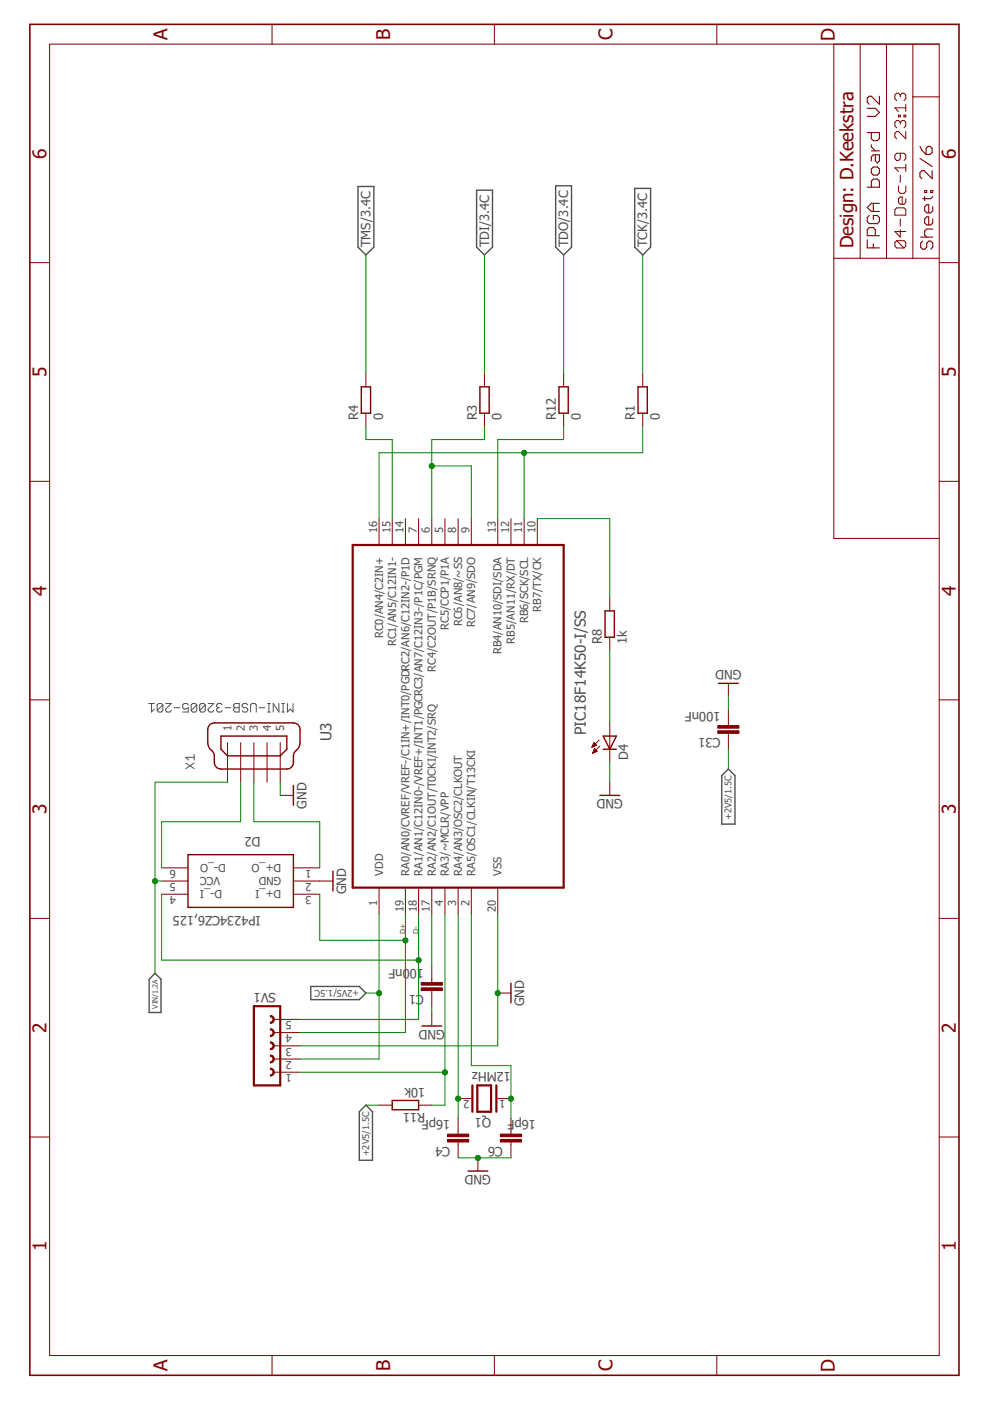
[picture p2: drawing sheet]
<svg xmlns="http://www.w3.org/2000/svg" width="210mm" height="297mm" viewBox="0 0 210 297" stroke-linecap="round" stroke-linejoin="round" font-family="sans-serif">
<g fill="none" stroke="#505050" stroke-width=".21">
<path d="M31.5 149.2h1.2M32.1 149.2v1.8l.6-.7M34.5 149.5l-.3-.3h-.6l-.3 .3v1.1M34.5 149.5v1.1l-.3 .4h-.6l-.3-.4M34.5 149.5l-1.2 1.1M35.1 149.2h1.2l-1.2 1.1v.3l.3 .4h.6l.3-.4M36.9 150.1h1.2M39.9 149.5l-.3-.3h-.6l-.3 .3v.6l.3 .2 .9-.2v.9h-1.2M41.2 160v1.2M41.7 149.5l-.3-.3h-.6l-.3 .3v1.1M41.7 149.5v1.1l-.3 .4h-.6l-.3-.4M41.7 149.5l-1.2 1.1"/>
<path d="M43.5 149.5l-.3-.3h-.6l-.3 .3v1.1M43.5 149.5v1.1l-.3 .4h-.6l-.3-.4M43.5 149.5l-1.2 1.1M44.1 149.2h1.2l-1.2 1.1v.3l.3 .4h.6l.3-.4M46.2 150.1l-.3 .2v.3l.3 .4h.6l.3-.4M46.2 150.1h.3M47.1 149.5l-.3-.3h-.6l-.3 .3v.3l.3 .3M47.7 150.1h1.2M49.5 149.5l.3-.3h.9v1.8h-.9l-.3-.4v-.3l.3-.2-.3-.3zM49.8 150.1h.9M52.5 149.5l-.3-.3h-.6l-.3 .3v.3l.3 .3h.6l.3 .2v.3l-.3 .4h-.6l-.3-.4M53.1 151v-1.5l.3-.3h.6l.3 .3v1.5"/>
<path d="M54.9 150.1h1.2M56.7 149.2h.6M56.7 151h.6M57 149.2v1.8M59.1 149.2v1.8l-1.2-1.8v1.8M59.7 149.2h.6M59.7 151h.6M60 149.2v1.8M60.9 149.2v1.8l.6-.7 .6 .7v-1.8M39.4 161.8l1.8 1.2M41.2 161.8l-1.8 1.2M41.2 160.6h-1.8l.6 .6"/>
</g>
<path d="M75.9 39.5h3.4v12.9l-1.7 1.7-1.7-1.7zM117.8 39.4h3.4v13l-1.7 1.7-1.7-1.7zM134.6 39.9h3.3v12.5l-1.6 1.7-1.7-1.7zM101 40.3h3.4v12.1l-1.7 1.7-1.7-1.7zM154.4 163l1.4 1.4v10.3h-2.8v-10.3zM32.9 206.4l1.2 1.2v7.1h-2.5v-7.1zM65.9 209.1h10.3l1.4 1.4-1.4 1.4h-10.3zM77.6 234.3l1.4 1.4v10.3h-2.8v-10.3z" fill="none" stroke="#505050" stroke-width=".3"/>
<g fill="none" stroke="#800000" stroke-width=".21">
<path d="M10.5 9.4h188.6v278h-188.6zM57.7 5.2v4.2M104.8 5.2v4.2M152 5.2v4.2M176.8 9.4v104.8h22.3M182.4 9.4v45.4M188 9.4v45.4M193.5 9.4v45.4M190.5 39.5v1.1l.4 .4h.8l.3-.4v-1.1M190.5 24.4h.4v.4h-.4zM190.9 20.2l-.4-.4h-.4l-.4 .4v.7l.4 .4M190.9 25.9l-.4-.4h-.4l-.4 .4v.8l.4 .4"/>
<path d="M190.9 32.5v1.2l-.4 .3h-.4l-.4-.3v-.8l.4-.4h1.6l.3 .4v.8l-.3 .3M190.9 20.2l.4-.4h.4l.3 .4v.7l-.3 .4M190.9 25.9l.4-.4h.4l.3 .4v.8l-.3 .4M190.9 20.2v.3M190.9 25.9v.4M190.9 37.1v1.6M191.7 24.4h.3v.4h-.3zM192 27.9v1.5l-1.5-1.5h-.4l-.4 .4v.7l.4 .4M192 22.1v1.5M192 34.8v1.6M192 35.6h-2.3l.8 .8M192 22.9h-2.3l.8 .7"/>
<path d="M193.5 20.5h5.6M6.3 55.7h4.2M176.8 54.8h22.3M190.1 51l-.4 .4v.8l.4 .4h1.6M190.1 44.1h1.6l.3 .4v1.1h-2.3v-1.1zM190.1 51h1.6l.3 .4v.8l-.3 .4M190.1 51l1.6 1.6M190.9 48.7v1.5l-1.2-1.1h2.3M190.9 46.4v1.5M192 42.1v.8l-.3 .4h-.8l-.4-.4v-.8l.4-.3h.4v1.5M199.1 55.7h4.2M77.6 79.2v2.8"/>
<path d="M102.7 79.2v2.8M119.5 79.2v2.8M136.3 79.2v2.8M77.6 87.6v2.8M102.7 87.6v2.8M119.5 87.6v2.8M136.3 87.6v2.8M6.3 102h4.2M80.4 110v5.5M83.2 110v5.5M86 110v5.5M88.8 110v5.5"/>
<path d="M91.5 110v5.5M94.3 110v5.5M97.1 110v5.5M99.9 110v5.5M105.5 110v5.5M108.3 110v5.5M111.1 110v5.5M113.9 110v5.5M199.1 102h4.2M129.3 126.7v2.8M129.3 135.1v2.8M6.3 148.4h4.2"/>
<path d="M48.2 157.5v8.3M51 157.5v8.3M53.8 157.5v8.3M56.6 157.5v8.3M59.4 157.5v8.3M125.6 158.2v.2M125.7 157.9v.4M125.7 159.5v.2M125.9 157.6v.7M125.9 159.2v.4M125.9 157.5l.6 .5-1 .4zM126 157.5v.7"/>
<path d="M126 158.9v.7M126.1 158.7l.5 .6-1 .4zM126.1 157.7v.5M126.1 158.8v.7M126.3 157.8v.3M126.3 158.9v.5M126.4 157.9v.2M126.4 159v.4M126.5 159.2v.1M127 156.9l-1.5 1.5M127.2 158.2l-1.6 1.5M129.3 153.3v8.3"/>
<path d="M154.4 144.9v2.8M154.4 150.5v3.3M154.4 155.5v3.4M199.1 148.4h4.2M59.4 168.6h2.8M129.3 165.8v2.8M6.3 194.7h4.2M34.3 184h5.6M34.3 186.8h5.6M34.3 189.6h5.6M62.2 184h5.6M62.2 186.8h8.4"/>
<path d="M62.2 189.6h5.6M80.4 188.2v5.6M86 188.2v5.6M88.8 188.2v5.6M91.5 188.2v5.6M94.3 188.2v5.6M97.1 188.2v5.6M99.9 188.2v5.6M105.5 188.2v5.6M199.1 194.7h4.2M58 218.9h5.6M58 216.1h5.6"/>
<path d="M91.5 205v3.3M91.5 210v3.3M91.5 214.7v2.8M105.5 210.5h2.8M58 227.3h5.6M58 224.5h5.6M58 221.7h5.6M80.4 234.3h2.8M88.8 234.3h2.7M97.1 237.1v3.4M97.1 232.9h2.8M105.5 232.9h2.8"/>
<path d="M108.3 237.1v3.4M6.3 241.1h4.2M97.1 242.1v3.4M101.3 245.5v2.8M108.3 242.1v3.4M199.1 241.1h4.2M57.7 287.4v4.2M104.8 287.4v4.2M152 287.4v4.2"/>
</g>
<g fill="none" stroke="#800000" stroke-width=".23">
<path d="M183.9 28.1h2.6v1.3l-.5 .4h-.8l-.5-.4v-1.3M183.9 39.7h2.6v-1.3l-.5-.4h-.8l-.5 .4v1.3M183.9 23h1.7l.9 .8-.9 .9h-1.7M184.7 35.8l.5-.4h.8l.5 .4v.9l-.5 .4h-.8l-.5-.4zM184.7 30.7v.4l.9 .9M184.7 32h1.8M185.6 32.8v1.3l.4 .4 .5-.4v-1.3h-1.3l-.5 .5v.8M186.5 20.4v1.7l-1.8-1.7h-.4l-.4 .4v.9l.4 .4M195.1 33.6l2.5 1.7M195.1 31l.4 .9 .8 .8M196.3 31.5l.5-.5h.4l.4 .5v.8l-.4 .4h-.9zM197.6 36.2v1.7l-1.7-1.7h-.4l-.4 .4v.9l.4 .4"/>
<path d="M183.9 50.8v1.8h2.6M184.3 45.7l-.4 .4v.9l.4 .4h1.7l.5-.4v-.9l-.5-.4h-.8v.8M185.2 43.1v1.7M185.2 51.7v.9M185.6 50v-1.3l-.4-.4h-.9l-.4 .4v1.3h2.6M186.5 43.1h-1.8l-.8 .9 .8 .8h1.8M195.2 50.3h2.6M195.6 51.1l-.4 .4v.9l.4 .4h.4l.5-.4v-.9l.4-.4h.4l.5 .4v.9l-.5 .4M196 40.4h.5v.4h-.5zM196 41.7v.8M197.3 40.4h.5v.4h-.5zM197.8 48.6h-1.3l-.5 .4v.8l.5 .5"/>
<path d="M197.8 43.8v.9l-.5 .4h-.8l-.5-.4v-.9l.5-.4h.4v1.7M197.8 46.4v.9l-.5 .4h-.8l-.5-.4v-.9l.5-.4h.4v1.7M197.8 41.7l-.5 .4h-1.7"/>
</g>
<path d="M6.3 5.2h197v286.4h-197z" fill="none" stroke="#800000" stroke-width=".34"/>
<path d="M74.8 115.5h44.7v72.7h-44.7zM53.8 213.3h5.6v16.8h-5.6zM100.2 230.1v5.6M101.2 230.1h2.9v5.6h-2.9zM105.2 230.1v5.6" fill="none" stroke="#800000" stroke-width=".47"/>
<g fill="#800000" stroke="#800000" stroke-width=".21">
<path d="M94.9 240.5h4.5v.5h-4.5z"/>
<path d="M94.9 241.6h4.5v.5h-4.5z"/>
<path d="M106.1 240.5h4.5v.5h-4.5z"/>
<path d="M106.1 241.6h4.5v.5h-4.5z"/>
<path d="M89.3 208.3h4.5v.6h-4.5z"/>
<path d="M89.3 209.4h4.5v.6h-4.5z"/>
<path d="M152.2 153.8h4.5v.6h-4.5z"/>
<path d="M152.2 154.9h4.5v.6h-4.5z"/>
</g>
<g fill="none" stroke="#800000" stroke-width=".3">
<path d="M76.6 82h2v5.6h-2zM101.7 82h2v5.6h-2zM118.5 82h2v5.6h-2zM135.3 82h1.9v5.6h-1.9zM128.3 129.5h2v5.6h-2zM44.6 153.6l.8-.3h17.1l.8 .5 .3 .9v3.1l-.3 .8-.8 .8a2.64 2.64 0 0 0-.3 2.2l-.1 .7-.4 .5-.9 .2h-14l-.6-.1-.4-.4a2.69 2.69 0 0 1-.4-2.2l-.1-.7-.9-1-.3-.8-.1-3.1 .2-.6zM46.8 156.1h14v2.8l-1.4 1.4h-11.2l-1.4-1.4zM127.9 156.1h2.8l-1.4 2.8zM127.9 158.9h2.8M152.3 144.9h4.2M62.2 166.5v4.2M127.2 168.6h4.2"/>
<path d="M39.9 181.2h22.3v11.2h-22.3zM70.6 184.7v4.2M89.5 217.5h4.1M108.3 208.4v4.2M83.2 233.3h5.6v2h-5.6zM99.2 248.3h4.2"/>
</g>
<g fill="#800000" stroke="#800000" stroke-width=".21">
<path d="M57.3 220.9a.84 .84 0 0 1 .9 .8 .84 .84 0 0 1-.9 .9v-.3a.56 .56 0 0 0 .6-.6 .56 .56 0 0 0-.6-.5z" fill-rule="evenodd"/>
<path d="M57.3 223.7a.84 .84 0 0 1 .9 .8 .84 .84 0 0 1-.9 .9v-.3a.56 .56 0 0 0 .6-.6 .56 .56 0 0 0-.6-.5z" fill-rule="evenodd"/>
<path d="M57.3 226.5a.84 .84 0 0 1 .9 .8 .84 .84 0 0 1-.9 .9v-.3a.56 .56 0 0 0 .6-.6 .56 .56 0 0 0-.6-.5z" fill-rule="evenodd"/>
<path d="M57.3 215.3a.84 .84 0 0 1 .9 .8 .84 .84 0 0 1-.9 .9v-.3a.56 .56 0 0 0 .6-.6 .56 .56 0 0 0-.6-.5z" fill-rule="evenodd"/>
<path d="M57.3 218.1a.84 .84 0 0 1 .9 .8 .84 .84 0 0 1-.9 .9v-.3a.56 .56 0 0 0 .6-.6 .56 .56 0 0 0-.6-.5z" fill-rule="evenodd"/>
</g>
<g fill="none" stroke="#008000" stroke-width=".21">
<path d="M77.6 54.1v25.1M102.7 54.1v25.1M119.5 54.1v25.1M136.3 54.1v25.1M77.6 90.4v2.8h5.6v16.8M91.5 98.8h8.4v11.2M102.7 90.4v2.8h-11.2v16.8M111.1 96v14M119.5 90.4v2.8h-14v16.8M136.3 90.4v5.6h-55.9v14M113.9 110h15.4v16.7M129.3 137.9v15.4"/>
<path d="M154.4 147.7v2.8M154.4 158.9v4.1M48.2 165.8h-15.3v40.6M51 165.8v8.4h-16.7v9.8M53.8 165.8v8.4h14v9.8M59.4 165.8v2.8M129.3 161.6v4.2M32.9 186.8h1.4M34.3 189.6v14h54.5M67.8 189.6v9.8h18.2M80.4 193.8v30.7h-16.8M86 193.8v25.1h-22.4"/>
<path d="M88.8 193.8v22.3h-25.2M91.5 193.8v11.2M94.3 193.8v40.5h-2.8M97.1 193.8v43.3M99.9 193.8v32.1h8.4v11.2M105.5 193.8v27.9h-41.9M77.6 210.5h2.8M91.5 213.3v1.4M63.6 227.3h30.7M77.6 234.3h2.8M97.1 245.5h11.2"/>
</g>
<g fill="#008000" stroke="#008000" stroke-width=".21">
<circle cx="94.3" cy="227.4" r=".55"/>
<circle cx="101.3" cy="245.5" r=".55"/>
<circle cx="105.5" cy="210.6" r=".55"/>
<circle cx="97.1" cy="232.9" r=".55"/>
<circle cx="108.3" cy="232.9" r=".55"/>
<circle cx="88.8" cy="203.6" r=".55"/>
<circle cx="86" cy="199.4" r=".55"/>
<circle cx="111.1" cy="96" r=".55"/>
<circle cx="91.5" cy="98.8" r=".55"/>
<circle cx="32.9" cy="186.8" r=".55"/>
<circle cx="80.4" cy="210.6" r=".55"/>
</g>
<g font-size="4" fill="#800000">
<text x="35.5" y="8.5" transform="rotate(-90 35.5 8.5)">A</text>
<text x="82.7" y="8.4" transform="rotate(-90 82.7 8.4)">B</text>
<text x="129.8" y="8.5" transform="rotate(-90 129.8 8.5)">C</text>
<text x="177" y="8.6" transform="rotate(-90 177 8.6)">D</text>
<text x="9.9" y="33.6" transform="rotate(-90 9.9 33.6)">6</text>
<text x="202.7" y="33.6" transform="rotate(-90 202.7 33.6)">6</text>
<text x="9.9" y="80" transform="rotate(-90 9.9 80)">5</text>
<text x="202.7" y="80" transform="rotate(-90 202.7 80)">5</text>
<text x="9.9" y="126.3" transform="rotate(-90 9.9 126.3)">4</text>
<text x="202.7" y="126.3" transform="rotate(-90 202.7 126.3)">4</text>
<text x="9.9" y="172.6" transform="rotate(-90 9.9 172.6)">3</text>
<text x="202.7" y="172.6" transform="rotate(-90 202.7 172.6)">3</text>
<text x="9.9" y="219" transform="rotate(-90 9.9 219)">2</text>
<text x="202.7" y="219" transform="rotate(-90 202.7 219)">2</text>
<text x="9.9" y="265.3" transform="rotate(-90 9.9 265.3)">1</text>
<text x="202.7" y="265.3" transform="rotate(-90 202.7 265.3)">1</text>
<text x="35.5" y="290.7" transform="rotate(-90 35.5 290.7)">A</text>
<text x="82.7" y="290.7" transform="rotate(-90 82.7 290.7)">B</text>
<text x="129.8" y="290.7" transform="rotate(-90 129.8 290.7)">C</text>
<text x="177" y="290.9" transform="rotate(-90 177 290.9)">D</text>
</g>
<text font-size="3.9" fill="#800000" x="181" y="52.7" transform="rotate(-90 181 52.7)">Design: D.Keekstra</text>
<g font-size="3.2" fill="#505050">
<text x="124.2" y="155.8" transform="rotate(-90 124.2 155.8)">PIC18F14K50-I/SS</text>
<text x="70.3" y="157.1" transform="rotate(-90 70.3 157.1)">U3</text>
</g>
<g font-size="2.8" fill="#505050">
<text x="78.6" y="52.4" transform="rotate(-90 78.6 52.4)">TMS/3.4C</text>
<text x="103.7" y="52.4" transform="rotate(-90 103.7 52.4)">TDI/3.4C</text>
<text x="120.5" y="52.4" transform="rotate(-90 120.5 52.4)">TDO/3.4C</text>
<text x="137.2" y="52.4" transform="rotate(-90 137.2 52.4)">TCK/3.4C</text>
<text x="75.9" y="89" transform="rotate(-90 75.9 89)">R4</text>
<text x="81.2" y="89" transform="rotate(-90 81.2 89)">0</text>
<text x="101.1" y="89" transform="rotate(-90 101.1 89)">R3</text>
<text x="106.4" y="89" transform="rotate(-90 106.4 89)">0</text>
<text x="117.8" y="89" transform="rotate(-90 117.8 89)">R12</text>
<text x="123.1" y="89" transform="rotate(-90 123.1 89)">0</text>
<text x="134.6" y="89" transform="rotate(-90 134.6 89)">R1</text>
<text x="139.9" y="89" transform="rotate(-90 139.9 89)">0</text>
<text x="127.6" y="136.5" transform="rotate(-90 127.6 136.5)">R8</text>
<text x="132.9" y="136.5" transform="rotate(-90 132.9 136.5)">1k</text>
<text x="157.2" y="142.1" transform="rotate(-180 157.2 142.1)">GND</text>
<text x="152.8" y="150.9" transform="rotate(-180 152.8 150.9)">100nF</text>
<text x="133.2" y="161.1" transform="rotate(-90 133.2 161.1)">D4</text>
<text x="152.8" y="156.5" transform="rotate(-180 152.8 156.5)">C31</text>
<text x="65" y="171.4" transform="rotate(-90 65 171.4)">GND</text>
<text x="132" y="169.5" transform="rotate(-180 132 169.5)">GND</text>
<text x="55.2" y="177.4" transform="rotate(-180 55.2 177.4)">D2</text>
<text x="73.4" y="189.6" transform="rotate(-90 73.4 189.6)">GND</text>
<text x="55.2" y="194.2" transform="rotate(-180 55.2 194.2)">IP4234CZ6,125</text>
<text x="85.4" y="205.4" transform="rotate(-180 85.4 205.4)">nF</text>
<text x="88.4" y="205.4" transform="rotate(-180 88.4 205.4)">00</text>
<text x="89.9" y="205.4" transform="rotate(-180 89.9 205.4)">1</text>
<text x="58.5" y="210.6" transform="rotate(-180 58.5 210.6)">SV1</text>
<text x="88.2" y="211" transform="rotate(-180 88.2 211)">1</text>
<text x="89.9" y="211" transform="rotate(-180 89.9 211)">C</text>
<text x="111.1" y="213.3" transform="rotate(-90 111.1 213.3)">GND</text>
<text x="94.3" y="218.4" transform="rotate(-180 94.3 218.4)">GND</text>
<text x="108.3" y="227.3" transform="rotate(-180 108.3 227.3)">12MHz</text>
<text x="90.2" y="230.7" transform="rotate(-180 90.2 230.7)">10k</text>
<text x="90.2" y="236" transform="rotate(-180 90.2 236)">R11</text>
<text x="95.5" y="237.5" transform="rotate(-180 95.5 237.5)">16pF</text>
<text x="104.1" y="237.1" transform="rotate(-180 104.1 237.1)">Q1</text>
<text x="113.6" y="237.5" transform="rotate(-180 113.6 237.5)">16pF</text>
<text x="95.5" y="243.1" transform="rotate(-180 95.5 243.1)">C4</text>
<text x="106.6" y="243.1" transform="rotate(-180 106.6 243.1)">C6</text>
<text x="104.1" y="249.1" transform="rotate(-180 104.1 249.1)">GND</text>
</g>
<g font-size="2.4" fill="#505050">
<text x="80" y="113" transform="rotate(-90 80 113)">16</text>
<text x="82.8" y="113" transform="rotate(-90 82.8 113)">15</text>
<text x="85.6" y="113" transform="rotate(-90 85.6 113)">14</text>
<text x="88.4" y="113" transform="rotate(-90 88.4 113)">7</text>
<text x="91.2" y="113" transform="rotate(-90 91.2 113)">6</text>
<text x="94" y="113" transform="rotate(-90 94 113)">5</text>
<text x="96.8" y="113" transform="rotate(-90 96.8 113)">8</text>
<text x="99.5" y="113" transform="rotate(-90 99.5 113)">9</text>
<text x="105.1" y="113" transform="rotate(-90 105.1 113)">13</text>
<text x="107.9" y="113" transform="rotate(-90 107.9 113)">12</text>
<text x="110.7" y="113" transform="rotate(-90 110.7 113)">11</text>
<text x="113.5" y="113" transform="rotate(-90 113.5 113)">10</text>
<text x="114.7" y="129.7" transform="rotate(-90 114.7 129.7)">RB7/TX/CK</text>
<text x="81.2" y="135.3" transform="rotate(-90 81.2 135.3)">RC0/AN4/C2IN+</text>
<text x="84" y="137.1" transform="rotate(-90 84 137.1)">RC1/AN5/C12IN1-</text>
<text x="95.2" y="133.6" transform="rotate(-90 95.2 133.6)">RC5/CCP1/P1A</text>
<text x="98" y="132.8" transform="rotate(-90 98 132.8)">RC6/AN8/~SS</text>
<text x="100.8" y="133" transform="rotate(-90 100.8 133)">RC7/AN9/SDO</text>
<text x="109.2" y="136.4" transform="rotate(-90 109.2 136.4)">RB5/AN11/RX/DT</text>
<text x="111.9" y="132.1" transform="rotate(-90 111.9 132.1)">RB6/SCK/SCL</text>
<text x="92.4" y="142.4" transform="rotate(-90 92.4 142.4)">RC4/C2OUT/P1B/SRNQ</text>
<text x="106.4" y="138.8" transform="rotate(-90 106.4 138.8)">RB4/AN10/SDI/SDA</text>
<text x="49.1" y="154.9" transform="rotate(-90 49.1 154.9)">1</text>
<text x="51.9" y="154.9" transform="rotate(-90 51.9 154.9)">2</text>
<text x="54.7" y="154.9" transform="rotate(-90 54.7 154.9)">3</text>
<text x="57.5" y="154.9" transform="rotate(-90 57.5 154.9)">4</text>
<text x="60.3" y="154.9" transform="rotate(-90 60.3 154.9)">5</text>
<text x="37.3" y="184.4" transform="rotate(-180 37.3 184.4)">6</text>
<text x="46.7" y="186" transform="rotate(-180 46.7 186)">VCC</text>
<text x="47.9" y="183.2" transform="rotate(-180 47.9 183.2)">D-_O</text>
<text x="59.6" y="183.2" transform="rotate(-180 59.6 183.2)">D+_O</text>
<text x="59.6" y="186" transform="rotate(-180 59.6 186)">GND</text>
<text x="66.1" y="184.4" transform="rotate(-180 66.1 184.4)">1</text>
<text x="81.2" y="185.6" transform="rotate(-90 81.2 185.6)">VDD</text>
<text x="86.8" y="185.6" transform="rotate(-90 86.8 185.6)">RA0/AN0/CVREF/VREF-/C1IN+/INT0/PGDRC2/AN6/C12IN2-/P1D</text>
<text x="89.6" y="185.6" transform="rotate(-90 89.6 185.6)">RA1/AN1/C12IN0-/VREF+/INT1/PGCRC3/AN7/C12IN3-/P1C/PGM</text>
<text x="92.4" y="185.6" transform="rotate(-90 92.4 185.6)">RA2/AN2/C1OUT/T0CKI/INT2/SRQ</text>
<text x="95.2" y="185.6" transform="rotate(-90 95.2 185.6)">RA3/~MCLR/VPP</text>
<text x="98" y="185.6" transform="rotate(-90 98 185.6)">RA4/AN3/OSC2/CLKOUT</text>
<text x="100.8" y="185.6" transform="rotate(-90 100.8 185.6)">RA5/OSC1/CLKIN/T13CKI</text>
<text x="106.4" y="185.6" transform="rotate(-90 106.4 185.6)">VSS</text>
<text x="37.3" y="187.2" transform="rotate(-180 37.3 187.2)">5</text>
<text x="37.3" y="190" transform="rotate(-180 37.3 190)">4</text>
<text x="47.1" y="188.8" transform="rotate(-180 47.1 188.8)">D-_I</text>
<text x="59.6" y="188.8" transform="rotate(-180 59.6 188.8)">D+_I</text>
<text x="66.1" y="187.2" transform="rotate(-180 66.1 187.2)">2</text>
<text x="66.1" y="190" transform="rotate(-180 66.1 190)">3</text>
<text x="80" y="192.1" transform="rotate(-90 80 192.1)">1</text>
<text x="85.6" y="193.4" transform="rotate(-90 85.6 193.4)">19</text>
<text x="88.4" y="193.4" transform="rotate(-90 88.4 193.4)">18</text>
<text x="91.2" y="193.4" transform="rotate(-90 91.2 193.4)">17</text>
<text x="94" y="192.1" transform="rotate(-90 94 192.1)">4</text>
<text x="96.8" y="192.1" transform="rotate(-90 96.8 192.1)">3</text>
<text x="99.5" y="192.1" transform="rotate(-90 99.5 192.1)">2</text>
<text x="105.1" y="193.4" transform="rotate(-90 105.1 193.4)">20</text>
<text x="61.9" y="219.3" transform="rotate(-180 61.9 219.3)">4</text>
<text x="61.9" y="216.5" transform="rotate(-180 61.9 216.5)">5</text>
<text x="61.9" y="227.7" transform="rotate(-180 61.9 227.7)">1</text>
<text x="61.9" y="224.9" transform="rotate(-180 61.9 224.9)">2</text>
<text x="61.9" y="222.1" transform="rotate(-180 61.9 222.1)">3</text>
<text x="99.5" y="233.3" transform="rotate(-180 99.5 233.3)">2</text>
<text x="107.2" y="233.3" transform="rotate(-180 107.2 233.3)">1</text>
</g>
<g font-size="2" fill="#505050">
<text x="155.1" y="173.9" transform="rotate(-90 155.1 173.9)">+2V5/1.5C</text>
<text x="76.2" y="209.9" transform="rotate(-180 76.2 209.9)">+2V5/1.5C</text>
<text x="78.3" y="245.2" transform="rotate(-90 78.3 245.2)">+2V5/1.5C</text>
</g>
<g font-size="1.6" fill="#505050">
<text x="86" y="198" transform="rotate(-90 86 198)">D+</text>
<text x="88.8" y="198" transform="rotate(-90 88.8 198)">D-</text>
<text x="33.4" y="213.9" transform="rotate(-90 33.4 213.9)">VIN/1.2A</text>
</g>
</svg>
